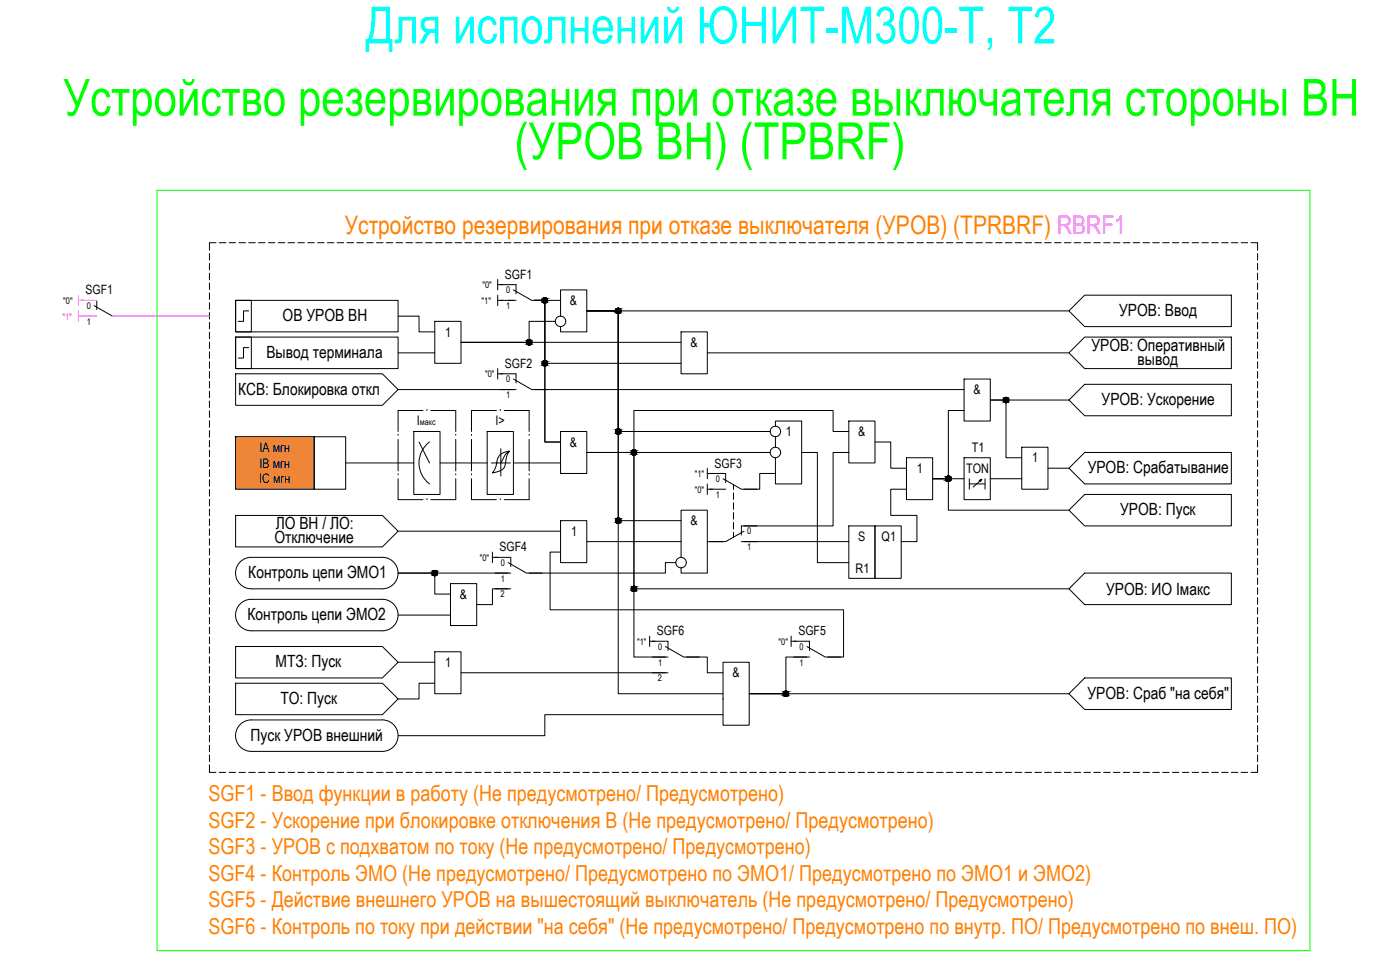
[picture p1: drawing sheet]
<svg xmlns="http://www.w3.org/2000/svg" width="1060mm" height="741mm" viewBox="0 0 1060 741" stroke-linecap="round" stroke-linejoin="round" font-family="sans-serif">
<!-- layer: 0 -->
<g fill="none" stroke="#000" stroke-width=".76">
<path d="M159 192v5M159 199v5M163 184h-4v5M166 184h5M173 184h5M181 184h5M188 184h5M196 184h5M203 184h5M211 184h5M218 184h5M225 184h5"/>
<path d="M233 184h5M240 184h5M248 184h5M255 184h5M263 184h5M270 184h5M278 184h4M285 184h5M292 184h5M300 184h5M307 184h5M315 184h5"/>
<path d="M322 184h5M330 184h5M337 184h5M344 184h5M352 184h5M359 184h5M367 184h5M374 184h5M382 184h5M389 184h5M397 184h4M404 184h5"/>
<path d="M411 184h5M419 184h5M426 184h5M434 184h5M441 184h5M449 184h5M456 184h5M463 184h5M471 184h5M478 184h5M486 184h5M493 184h5"/>
<path d="M501 184h5M508 184h5M516 184h4M523 184h5M530 184h5M538 184h5M545 184h5M553 184h5M560 184h5M568 184h5M575 184h5M583 184h4"/>
<path d="M590 184h5M597 184h5M605 184h5M612 184h5M620 184h5M627 184h5M635 184h5M642 184h5M649 184h5M657 184h5M664 184h5M672 184h5"/>
<path d="M679 184h5M687 184h5M694 184h5M702 184h4M709 184h5M716 184h5M724 184h5M731 184h5M739 184h5M746 184h5M754 184h5M761 184h5"/>
<path d="M768 184h5M776 184h5M783 184h5M791 184h5M798 184h5M806 184h5M813 184h5M821 184h4M828 184h5M835 184h5M843 184h5M850 184h5"/>
<path d="M858 184h5M865 184h5M873 184h5M880 184h5M887 184h5M895 184h5M902 184h5M910 184h5M917 184h5M925 184h5M932 184h5M940 184h4"/>
<path d="M947 184h5v5M952 192v5M952 199v5M159 207v5M159 214v5M377 211v8M377 215h4M952 207v5M952 214v5M159 222v4M159 229v5M159 236v5"/>
<path d="M178 227h12v24h-12zM178 227h123v24h-123zM188 235h-4v8h-4M301 239h16v12h12M377 223v8M377 227h4M385 227h4M404 227h8v107h12M404 227h8v48h104M404 227h20M424 239v-20h20v32h-20v-4M809 235l12-12h111v24h-111z"/>
<path d="M809 235h-365h24v290h79M952 222v4M952 229v5M952 236v5M159 244v5M159 251v5M159 259v5M178 255h123v24h-123zM178 255h12v24h-12zM329 243h20v32h-20zM420 243h-19v16h-52h167M516 251h19v32h-19z"/>
<path d="M821 255h111v24h-111l-12-12zM952 244v5M952 251v5M952 259v5M159 266v5M159 274v5M188 263h-4v8h-4M301 267h28M377 279v8M535 267h274M952 266v5M952 274v5"/>
<path d="M159 281v5M159 288v5M159 296v5M178 283h111l12 12-12 12h-111zM301 295h88M377 283h4M404 295h326M730 287h20v31h-20zM821 291h111v23h-111l-12-11zM952 281v5M952 288v5M952 296v5"/>
<path d="M159 303v5M159 311v5M159 318v5M642 318h20v32h-20zM730 311h-12v51h-12h24M809 303h-59h11v43h12M952 303v5M952 311v5M952 318v5M159 326v5M159 333v5M178 330h60v40h-60z"/>
<path d="M238 330h24v40h-24zM313 326h20v48h-20zM317 334l8 16M325 334a20 20 0 0 0 0 32M369 326h20v48h-20zM379 339v21M424 326h20v32h-20zM583 326h-115v-91h-24h24v159h48M587 322v-4h20v48h-20v-20M587 330v8M642 326h-11v-15h-151v31h-36M662 334h12v20h12"/>
<path d="M773 338h20v32h-20zM952 326v5M952 333v5M159 341v4M159 348v5M159 355v5M262 350h51M333 350h36M379 350h7M385 341a23 23 0 0 0-3 11 10 10 0 0 1-9 6 20 20 0 0 0 4-11 9 9 0 0 1 8-6l-3 3-3 6h-7M389 350h35M444 342h36v103h329"/>
<path d="M444 342h36v155h24M444 342h139M535 354v8M535 358h4M587 358h-12v12h-12M607 342h12v84h23M642 342h-11v56h-68M686 346h20v32h-20zM730 346h20v32h-20zM793 354h16M821 342h111v24h-111l-12-12zM952 341v4"/>
<path d="M952 348v5M952 355v5M159 363v5M159 370v5M159 378v5M535 366v8M535 370h4M555 367v3M555 373v5M686 370h-12v20h20v20h-12M706 362h12v24h91M734 362v8"/>
<path d="M734 366h12M741 363h2l-6 5M743 363l-1 1M746 362v8M750 362h23M821 374h111v24h-111l-12-12zM952 363v5M952 370v5M952 378v5M159 385v5M159 393v5M178 390h111l12 12-12 12h-111z"/>
<path d="M424 394h20v32h-20zM555 380v5M555 388v5M555 395v5M642 398h20v39h-20zM662 398h20v39h-20zM952 385v5M952 393v5M159 400v5M159 407v5M159 415v5M301 402h123"/>
<path d="M373 418v8M424 418h-8v43h223v36h-12M444 410h72M535 410h12M555 403v3M563 410h79M952 400v5M952 407v5M952 415v5M159 422v5M159 430v5M159 437v5"/>
<path d="M182 425l3-2 4-1h100a12 12 0 0 1 12 11 12 12 0 0 1-12 12h-99a12 12 0 0 1-11-7 12 12 0 0 1 3-13zM373 422h4M385 433h-84h28v16h12M512 426h-8v7h-103M516 422v-36h19v47h-19v-3M821 433h111v24h-111l-12-12zM952 422v5M952 430v5M952 437v5M159 445v5M159 452v5M159 460v4"/>
<path d="M182 457l3-2 4-2h100a12 12 0 0 1 12 12 12 12 0 0 1-12 12h-99a12 12 0 0 1-11-7 12 12 0 0 1 3-13zM341 441h20v32h-20zM375 445h12M385 445h-12v12h-12M952 445v5M952 452v5M952 460v4M159 467v5M159 474v5M301 465h40M952 467v5M952 474v5"/>
<path d="M159 482v5M159 489v5M159 497v5M178 489h111l12 12-12 12h-111zM329 493h20v32h-20zM492 481v8M492 485h4M520 497h15v12h12M599 485h4M599 481v8M611 497h-16v28h-28h242M952 482v5"/>
<path d="M952 489v5M952 497v5M159 504v5M159 512v5M159 519v5M178 517h111l12 12-12 12h-111zM301 501h28M329 517h-12v12h-16M349 509h157M547 501h20v48h-20zM821 513h111v24h-111l-12-12zM952 504v5"/>
<path d="M952 512v5M952 519v5M159 526v5M159 534v5M952 526v5M952 534v5M159 541v5M159 549v5M159 556v5M182 548l3-2 4-1h100a12 12 0 0 1 12 11 12 12 0 0 1-12 12h-99a12 12 0 0 1-11-7 12 12 0 0 1 3-13zM547 541h-135v15h-111M952 541v5"/>
<path d="M952 549v5M952 556v5M159 579v5h4M159 564v5M159 571v5M952 579v5h-5M952 564v5M952 571v5M166 584h5M173 584h5M181 584h5M188 584h5"/>
<path d="M196 584h5M203 584h5M211 584h5M218 584h5M225 584h5M233 584h5M240 584h5M248 584h5M255 584h5M263 584h5M270 584h5M278 584h4"/>
<path d="M285 584h5M292 584h5M300 584h5M307 584h5M315 584h5M322 584h5M330 584h5M337 584h5M344 584h5M352 584h5M359 584h5M367 584h5"/>
<path d="M374 584h5M382 584h5M389 584h5M397 584h4M404 584h5M411 584h5M419 584h5M426 584h5M434 584h5M441 584h5M449 584h5M456 584h5"/>
<path d="M463 584h5M471 584h5M478 584h5M486 584h5M493 584h5M501 584h5M508 584h5M516 584h4M523 584h5M530 584h5M538 584h5M545 584h5"/>
<path d="M553 584h5M560 584h5M568 584h5M575 584h5M583 584h4M590 584h5M597 584h5M605 584h5M612 584h5M620 584h5M627 584h5M635 584h5"/>
<path d="M642 584h5M649 584h5M657 584h5M664 584h5M672 584h5M679 584h5M687 584h5M694 584h5M702 584h4M709 584h5M716 584h5M724 584h5"/>
<path d="M731 584h5M739 584h5M746 584h5M754 584h5M761 584h5M768 584h5M776 584h5M783 584h5M791 584h5M798 584h5M806 584h5M813 584h5"/>
<path d="M821 584h4M828 584h5M835 584h5M843 584h5M850 584h5M858 584h5M865 584h5M873 584h5M880 584h5M887 584h5M895 584h5M902 584h5"/>
<path d="M910 584h5M917 584h5M925 584h5M932 584h5M940 584h4"/>
<circle cx="412" cy="227" r="2"/>
<circle cx="468" cy="235" r="2"/>
<circle cx="400" cy="259" r="2"/>
<circle cx="424" cy="243" r="4"/>
<circle cx="412" cy="275" r="2"/>
<circle cx="761" cy="303" r="2"/>
<circle cx="468" cy="326" r="2"/>
<circle cx="587" cy="326" r="4"/>
<circle cx="480" cy="342" r="2"/>
<circle cx="587" cy="342" r="4"/>
<circle cx="718" cy="362" r="2"/>
<circle cx="468" cy="394" r="2"/>
<circle cx="329" cy="433" r="2"/>
<circle cx="516" cy="426" r="4"/>
<circle cx="480" cy="445" r="2"/>
<circle cx="595" cy="525" r="2"/>
</g>
<path d="M119 144h873v575h-873z" fill="none" stroke="#0f0" stroke-width=".76"/>
<g fill="#000" stroke="#000" stroke-width=".76">
<path d="M412 229h1zM412 225h1zM400 257h1zM400 261h1zM412 277h1zM412 273h1zM761 305h1zM761 301h1zM479 344h1zM479 340h1zM717 364h1zM717 360h1z"/>
<path d="M329 435h1zM479 447h1zM479 443h1zM594 527h1zM594 523h1z"/>
<path d="M412 229h1zM412 229h1z"/>
<path d="M412 225h1zM412 225h1z"/>
<path d="M412 225h1zM412 225h1z"/>
<path d="M412 225h1zM412 225h1z"/>
<path d="M412 229h1zM412 229h1z"/>
<path d="M412 225h1zM412 225h1z"/>
<path d="M412 229h1zM412 229h1z"/>
<path d="M412 225l1 1zM411 226h2z"/>
<path d="M412 229h1zM412 229h1z"/>
<path d="M411 226h3zM411 226h3z"/>
<path d="M411 229h2zM411 229h2z"/>
<path d="M411 226h3zM411 226h3z"/>
<path d="M411 229h3zM411 229h2z"/>
<path d="M411 226h3zM411 226h3z"/>
<path d="M411 229h3zM411 229h3z"/>
<path d="M411 226h3zM411 226h3z"/>
<path d="M411 229h3zM411 229h3z"/>
<path d="M411 226h3zM411 226h3z"/>
<path d="M411 228h3zM411 228l3 1z"/>
<path d="M411 226h3zM411 226h3z"/>
<path d="M411 228h3zM411 228h3z"/>
<path d="M411 226h3zM411 226h3z"/>
<path d="M411 228h3zM411 228h3z"/>
<path d="M411 226l3 1zM411 226l3 1z"/>
<path d="M411 228h3zM411 228h3z"/>
<path d="M411 227h3zM411 227h3z"/>
<path d="M411 228h3zM411 228h3z"/>
<path d="M411 227h3zM411 227h3z"/>
<path d="M411 228h3zM411 228h3z"/>
<path d="M410 227h4zM410 227h4z"/>
<path d="M410 227h4zM410 227h4z"/>
<path d="M410 227l4 1zM410 227l4 1z"/>
<path d="M410 228h4zM410 228h4z"/>
<path d="M410 227h4zM410 227h4z"/>
<path d="M468 233h1zM467 233h2z"/>
<path d="M467 233h2zM467 233h2z"/>
<path d="M467 237h2zM467 237h1z"/>
<path d="M467 233h2zM467 233h2z"/>
<path d="M467 237h2zM467 237h2z"/>
<path d="M467 233h2zM467 233h2z"/>
<path d="M467 237h2zM467 237h2z"/>
<path d="M467 233l2 1zM467 234h2z"/>
<path d="M467 237h2zM467 237h2z"/>
<path d="M467 234h2zM467 234h2z"/>
<path d="M467 237h2zM467 237h2z"/>
<path d="M467 234h2zM467 234h2z"/>
<path d="M467 237h2zM467 237h2z"/>
<path d="M467 234h2zM467 234h2z"/>
<path d="M467 237h2zM467 237h2z"/>
<path d="M466 234h4zM466 234h4z"/>
<path d="M466 236h3zM466 236l3 1z"/>
<path d="M466 234h4zM466 234h4z"/>
<path d="M466 236h4zM466 236h3z"/>
<path d="M466 234h4zM466 234h4z"/>
<path d="M466 236h4zM466 236h4z"/>
<path d="M466 234h4zM466 234h4z"/>
<path d="M466 236h4zM466 236h4z"/>
<path d="M466 234l4 1zM466 234l4 1z"/>
<path d="M466 236h4zM466 236h4z"/>
<path d="M466 235h4zM466 235h4z"/>
<path d="M466 236h4zM466 236h4z"/>
<path d="M466 235h4zM466 235h4z"/>
<path d="M466 235h4zM466 235h4z"/>
<path d="M466 235h4zM466 235h4z"/>
<path d="M466 235h4zM466 235l4 1z"/>
<path d="M466 235h4zM466 235h4z"/>
<path d="M400 257h1zM400 257h1z"/>
<path d="M400 257h1zM400 257h1z"/>
<path d="M400 257h1zM400 257h1z"/>
<path d="M400 257h1zM400 257h1z"/>
<path d="M400 257h2zM399 257h3z"/>
<path d="M399 257h3zM399 257h3z"/>
<path d="M399 257h3zM399 257h3z"/>
<path d="M399 257l3 1zM399 258h3z"/>
<path d="M399 258h3zM399 258h3z"/>
<path d="M399 258h3zM399 258h3z"/>
<path d="M399 258h3zM399 258h3z"/>
<path d="M399 258h3zM399 258h3z"/>
<path d="M399 260h3zM399 260h3z"/>
<path d="M399 258h3zM399 258h3z"/>
<path d="M399 260h3zM399 260h3z"/>
<path d="M399 258h3zM399 258h3z"/>
<path d="M399 260h3zM399 260h3z"/>
<path d="M399 258l3 1zM399 258l3 1z"/>
<path d="M399 259h3zM399 259l3 1z"/>
<path d="M399 259h3zM399 259h3z"/>
<path d="M399 259h4zM399 259h4z"/>
<path d="M399 259h3zM399 259h3z"/>
<path d="M399 259h3zM399 259h3z"/>
<path d="M399 259h4zM399 259h3z"/>
<path d="M400 261h1zM400 261h1z"/>
<path d="M400 261h1zM400 261h1z"/>
<path d="M400 261h1zM400 261h1z"/>
<path d="M400 261h1zM400 261h1z"/>
<path d="M399 261h3zM399 261h2z"/>
<path d="M399 261h3zM399 261h3z"/>
<path d="M399 260h3zM399 260l3 1z"/>
<path d="M399 260h3zM399 260h3z"/>
<path d="M399 260h3zM399 260h3z"/>
<path d="M399 260h3zM399 260h3z"/>
<path d="M412 277h1zM412 277h1z"/>
<path d="M412 273h1zM412 273h1z"/>
<path d="M412 273h1zM412 273h1z"/>
<path d="M412 273h1zM412 273h1z"/>
<path d="M412 277h1zM412 277h1z"/>
<path d="M412 273h1zM412 273h1z"/>
<path d="M412 277h1zM412 277h1z"/>
<path d="M412 273h1zM411 273h2z"/>
<path d="M412 277h1zM412 277h1z"/>
<path d="M411 273h3zM411 273h3z"/>
<path d="M411 277h2zM411 277h2z"/>
<path d="M411 273h3zM411 273h3z"/>
<path d="M411 276h3zM411 276l2 1z"/>
<path d="M411 273h3zM411 273h3z"/>
<path d="M411 276h3zM411 276h3z"/>
<path d="M411 273l3 1zM411 273l3 1z"/>
<path d="M411 276h3zM411 276h3z"/>
<path d="M411 274h3zM411 274h3z"/>
<path d="M411 276h3zM411 276h3z"/>
<path d="M411 274h3zM411 274h3z"/>
<path d="M411 276h3zM411 276h3z"/>
<path d="M411 274h3zM411 274h3z"/>
<path d="M411 276h3zM411 276h3z"/>
<path d="M411 274h3zM411 274h3z"/>
<path d="M411 276h3zM411 276h3z"/>
<path d="M411 274h3zM411 274h3z"/>
<path d="M411 276h3zM411 276h3z"/>
<path d="M411 274h3zM411 274h3z"/>
<path d="M411 275h3zM411 275l3 1z"/>
<path d="M410 274l4 1zM410 274l4 1z"/>
<path d="M410 275h4zM410 275h4z"/>
<path d="M410 275h4zM410 275h4z"/>
<path d="M410 275h4zM410 275h4z"/>
<path d="M410 275h4zM410 275h4z"/>
<path d="M761 305h1zM761 305h1z"/>
<path d="M761 301h1zM761 301h1z"/>
<path d="M761 301h1zM761 301h1z"/>
<path d="M761 301h1zM761 301h1z"/>
<path d="M761 305h1zM761 305h1z"/>
<path d="M761 301h1zM761 301h1z"/>
<path d="M761 304h1zM761 304l1 1z"/>
<path d="M761 301h2zM760 301h3z"/>
<path d="M761 304h1zM761 304h1z"/>
<path d="M760 301h3zM760 301h3z"/>
<path d="M760 304h3zM760 304h2z"/>
<path d="M760 301h3zM760 301h3z"/>
<path d="M760 304h3zM760 304h3z"/>
<path d="M760 301h3zM760 301h3z"/>
<path d="M760 304h3zM760 304h3z"/>
<path d="M760 301h3zM760 301h3z"/>
<path d="M760 304h3zM760 304h3z"/>
<path d="M760 301h3zM760 301h3z"/>
<path d="M760 304h3zM760 304h3z"/>
<path d="M760 301l3 1zM760 301l3 1z"/>
<path d="M760 304h3zM760 304h3z"/>
<path d="M760 302h3zM760 302h3z"/>
<path d="M760 304h3zM760 304h3z"/>
<path d="M760 302h3zM760 302h3z"/>
<path d="M760 303h3zM760 303l3 1z"/>
<path d="M760 302h3zM760 302h3z"/>
<path d="M760 303h3zM760 303h3z"/>
<path d="M760 302h3zM760 302h3z"/>
<path d="M760 303h3zM760 303h3z"/>
<path d="M760 302h3zM760 302h3z"/>
<path d="M760 303h3zM760 303h3z"/>
<path d="M760 302l3 1zM760 302l3 1z"/>
<path d="M760 303h3zM760 303h3z"/>
<path d="M760 303h3zM760 303h3z"/>
<path d="M468 324h1zM467 324h2z"/>
<path d="M467 324l2 1zM467 325h2z"/>
<path d="M467 328h2zM467 328h1z"/>
<path d="M467 325h2zM467 325h2z"/>
<path d="M467 328h2zM467 328h2z"/>
<path d="M467 325h2zM467 325h2z"/>
<path d="M467 328h2zM467 328h2z"/>
<path d="M467 325h2zM467 325h2z"/>
<path d="M467 328h2zM467 328h2z"/>
<path d="M467 325h2zM467 325h2z"/>
<path d="M467 328h2zM467 328h2z"/>
<path d="M467 325h2zM467 325h2z"/>
<path d="M467 328h2zM467 328h2z"/>
<path d="M467 325h2zM467 325h2z"/>
<path d="M467 328h2zM467 328h2z"/>
<path d="M466 325h4zM466 325h4z"/>
<path d="M466 328h3zM466 328h3z"/>
<path d="M466 325h4zM466 325h4z"/>
<path d="M466 327h4zM466 327l3 1z"/>
<path d="M466 325l4 1zM466 325l4 1z"/>
<path d="M466 327h4zM466 327h4z"/>
<path d="M466 326h4zM466 326h4z"/>
<path d="M466 327h4zM466 327h4z"/>
<path d="M466 326h4zM466 326h4z"/>
<path d="M466 327h4zM466 327h4z"/>
<path d="M466 326h4zM466 326h4z"/>
<path d="M466 327h4zM466 327h4z"/>
<path d="M466 326h4zM466 326h4z"/>
<path d="M466 326h4zM466 326h4z"/>
<path d="M466 327h4zM466 327h4z"/>
<path d="M466 327h4zM466 327h4z"/>
<path d="M466 326h4zM466 326l4 1z"/>
<path d="M479 340h1zM479 340h1z"/>
<path d="M479 340h2zM479 340h2z"/>
<path d="M479 344h1zM479 344h1z"/>
<path d="M479 340h2zM479 340h2z"/>
<path d="M479 344h2zM479 344h1z"/>
<path d="M479 340l2 1zM479 341h2z"/>
<path d="M479 344h2zM479 344h2z"/>
<path d="M479 341h2zM479 341h2z"/>
<path d="M479 344h2zM479 344h2z"/>
<path d="M479 341h2zM479 341h2z"/>
<path d="M479 344h2zM479 344h2z"/>
<path d="M479 341h2zM479 341h2z"/>
<path d="M479 344h2zM479 344h2z"/>
<path d="M478 341h3zM478 341h3z"/>
<path d="M478 344h3zM478 344h3z"/>
<path d="M478 341h3zM478 341h3z"/>
<path d="M478 343h3zM478 343l3 1z"/>
<path d="M478 341h4zM478 341h4z"/>
<path d="M478 343h3zM478 343h3z"/>
<path d="M478 341h4zM478 341h4z"/>
<path d="M478 343h4zM478 343h3z"/>
<path d="M478 341l4 1zM478 341l4 1z"/>
<path d="M478 343h4zM478 343h4z"/>
<path d="M478 342h4zM478 342h4z"/>
<path d="M478 343h4zM478 343h4z"/>
<path d="M478 342h4zM478 342h4z"/>
<path d="M478 343h4zM478 343h4z"/>
<path d="M478 342h4zM478 342h4z"/>
<path d="M478 342h4zM478 342h4z"/>
<path d="M478 342l4 1zM478 342l4 1z"/>
<path d="M478 343h4zM478 343h4z"/>
<path d="M478 342h4zM478 342h4z"/>
<path d="M717 360h1zM717 360h1z"/>
<path d="M717 360h2zM717 360h2z"/>
<path d="M717 364h1zM717 364h1z"/>
<path d="M717 360h2zM717 360h2z"/>
<path d="M717 364h2zM717 364h1z"/>
<path d="M717 360h2zM717 360h2z"/>
<path d="M717 364h2zM717 364h2z"/>
<path d="M717 360l2 1zM717 361h2z"/>
<path d="M717 364h2zM717 364h2z"/>
<path d="M717 361h2zM717 361h2z"/>
<path d="M717 364h2zM717 364h2z"/>
<path d="M717 361h2zM716 361h3z"/>
<path d="M717 364h2zM717 364h2z"/>
<path d="M716 361h3zM716 361h3z"/>
<path d="M716 363h3zM716 363l3 1z"/>
<path d="M716 361h3zM716 361h3z"/>
<path d="M716 363h3zM716 363h3z"/>
<path d="M716 361h4zM716 361h4z"/>
<path d="M716 363h3zM716 363h3z"/>
<path d="M716 361h4zM716 361h4z"/>
<path d="M716 363h4zM716 363h3z"/>
<path d="M716 361h4zM716 361h4z"/>
<path d="M716 363h4zM716 363h4z"/>
<path d="M716 361l4 1zM716 361l4 1z"/>
<path d="M716 363h4zM716 363h4z"/>
<path d="M716 362h4zM716 362h4z"/>
<path d="M716 363h4zM716 363h4z"/>
<path d="M716 362h4zM716 362h4z"/>
<path d="M716 362h4zM716 362l4 1z"/>
<path d="M716 362h4zM716 362h4z"/>
<path d="M716 362h4zM716 362h4z"/>
<path d="M716 362h4zM716 362h4z"/>
<path d="M468 392h1zM467 392h2z"/>
<path d="M467 392h2zM467 392h2z"/>
<path d="M467 396h2zM467 396h1z"/>
<path d="M467 392h2zM467 392h2z"/>
<path d="M467 396h2zM467 396h2z"/>
<path d="M467 392h2zM467 392h2z"/>
<path d="M467 396h2zM467 396h2z"/>
<path d="M467 392h2zM467 392h2z"/>
<path d="M467 396h2zM467 396h2z"/>
<path d="M467 392h2zM467 392h2z"/>
<path d="M467 395h2zM467 395l2 1z"/>
<path d="M467 392h2zM467 392h2z"/>
<path d="M467 395h2zM467 395h2z"/>
<path d="M467 392l2 1zM467 392l2 1z"/>
<path d="M467 395h2zM467 395h2z"/>
<path d="M466 393h4zM466 393h4z"/>
<path d="M466 395h3zM466 395h3z"/>
<path d="M466 393h4zM466 393h4z"/>
<path d="M466 395h4zM466 395h3z"/>
<path d="M466 393h4zM466 393h4z"/>
<path d="M466 395h4zM466 395h4z"/>
<path d="M466 393h4zM466 393h4z"/>
<path d="M466 395h4zM466 395h4z"/>
<path d="M466 393h4zM466 393h4z"/>
<path d="M466 395h4zM466 395h4z"/>
<path d="M466 393h4zM466 393h4z"/>
<path d="M466 394h4zM466 394l4 1z"/>
<path d="M466 393l4 1zM466 393l4 1z"/>
<path d="M466 394h4zM466 394h4z"/>
<path d="M466 394h4zM466 394h4z"/>
<path d="M466 394h4zM466 394h4z"/>
<path d="M466 394h4zM466 394h4z"/>
<path d="M329 432h1zM329 432h1z"/>
<path d="M329 432h1zM329 432h1z"/>
<path d="M329 432h1zM328 432h2z"/>
<path d="M329 435h1zM329 435h1z"/>
<path d="M328 432h2zM328 432h2z"/>
<path d="M328 435h2zM328 435h2z"/>
<path d="M328 432h2zM328 432h2z"/>
<path d="M328 435h2zM328 435h2z"/>
<path d="M328 432h2zM328 432h2z"/>
<path d="M328 435h2zM328 435h2z"/>
<path d="M328 432h2zM328 432h2z"/>
<path d="M328 435h2zM328 435h2z"/>
<path d="M328 432h3zM328 432h3z"/>
<path d="M328 435h2zM328 435h2z"/>
<path d="M328 432h3zM328 432h3z"/>
<path d="M328 435h3zM328 435h2z"/>
<path d="M328 432h3zM328 432h3z"/>
<path d="M328 435h3zM328 435h3z"/>
<path d="M327 432l4 1zM327 432l4 1z"/>
<path d="M327 435h4zM327 435h4z"/>
<path d="M327 433h4zM327 433h4z"/>
<path d="M327 434h4zM327 434l4 1z"/>
<path d="M327 433h4zM327 433h4z"/>
<path d="M327 434h4zM327 434h4z"/>
<path d="M327 433h4zM327 433h4z"/>
<path d="M327 434h4zM327 434h4z"/>
<path d="M327 433h4zM327 433h4z"/>
<path d="M327 434h4zM327 434h4z"/>
<path d="M327 433h4zM327 433h4z"/>
<path d="M327 434h4zM327 434h4z"/>
<path d="M327 433h4zM327 433h4z"/>
<path d="M327 433l4 1zM327 433l4 1z"/>
<path d="M327 434h4zM327 434h4z"/>
<path d="M479 443l1 1zM479 444h1z"/>
<path d="M479 444h2zM479 444h2z"/>
<path d="M479 447h1zM479 447h1z"/>
<path d="M479 444h2zM479 444h2z"/>
<path d="M479 447h2zM479 447h1z"/>
<path d="M479 444h2zM479 444h2z"/>
<path d="M479 447h2zM479 447h2z"/>
<path d="M479 444h2zM479 444h2z"/>
<path d="M479 447h2zM479 447h2z"/>
<path d="M479 444h2zM479 444h2z"/>
<path d="M479 447h2zM479 447h2z"/>
<path d="M479 444h2zM479 444h2z"/>
<path d="M479 447h2zM479 447h2z"/>
<path d="M478 444h3zM478 444h3z"/>
<path d="M478 447h3zM478 447h3z"/>
<path d="M478 444h3zM478 444h3z"/>
<path d="M478 447h3zM478 447h3z"/>
<path d="M478 444h4zM478 444h4z"/>
<path d="M478 447h3zM478 447h3z"/>
<path d="M478 444l4 1zM478 444l4 1z"/>
<path d="M478 446h4zM478 446l3 1z"/>
<path d="M478 445h4zM478 445h4z"/>
<path d="M478 446h4zM478 446h4z"/>
<path d="M478 445h4zM478 445h4z"/>
<path d="M478 446h4zM478 446h4z"/>
<path d="M478 445h4zM478 445h4z"/>
<path d="M478 446h4zM478 446h4z"/>
<path d="M478 445h4zM478 445h4z"/>
<path d="M478 445h4zM478 445h4z"/>
<path d="M478 446h4zM478 446h4z"/>
<path d="M478 446h4zM478 446h4z"/>
<path d="M478 445h4zM478 445l4 1z"/>
<path d="M594 523h1zM594 523h1z"/>
<path d="M594 523h2zM594 523h2z"/>
<path d="M594 527h1zM594 527h1z"/>
<path d="M594 523h2zM594 523h2z"/>
<path d="M594 527h2zM594 527h1z"/>
<path d="M594 523h2zM594 523h2z"/>
<path d="M594 526h2zM594 526l2 1z"/>
<path d="M594 523h2zM594 523h2z"/>
<path d="M594 526h2zM594 526h2z"/>
<path d="M594 523h2zM594 523h2z"/>
<path d="M594 526h2zM594 526h2z"/>
<path d="M594 523h2zM594 523h2z"/>
<path d="M594 526h2zM594 526h2z"/>
<path d="M593 523h3zM593 523h3z"/>
<path d="M593 526h3zM593 526h3z"/>
<path d="M593 523l4 1zM593 523l4 1z"/>
<path d="M593 526h3zM593 526h3z"/>
<path d="M593 524h4zM593 524h4z"/>
<path d="M593 526h4zM593 526h3z"/>
<path d="M593 524h4zM593 524h4z"/>
<path d="M593 526h4zM593 526h4z"/>
<path d="M593 524h4zM593 524h4z"/>
<path d="M593 526h4zM593 526h4z"/>
<path d="M593 524h4zM593 524h4z"/>
<path d="M593 525h4zM593 525l4 1z"/>
<path d="M593 524h4zM593 524h4z"/>
<path d="M593 525h4zM593 525h4z"/>
<path d="M593 524l4 1zM593 524l4 1z"/>
<path d="M593 525h4zM593 525h4z"/>
<path d="M593 525h4zM593 525h4z"/>
<path d="M593 525h4zM593 525h4z"/>
<path d="M593 525h4zM593 525h4z"/>
</g>
<g fill="none" stroke="#000" stroke-width=".76">
<path d="M379 215h12v7M389 219l14 8h11M71 231l14 8M73 227v7M379 227h12M379 283h12v7M379 295h12M389 287l14 8h11M320 311h-19v15M323 311h.1M326 311h19v15M376 311h-19v15"/>
<path d="M379 311h.1M382 311h19v15M301 329h.1M301 332v24M345 329h.1M345 332v24M357 329h.1M357 332v24M401 329h.1M401 332v24M301 359h.1M345 359h.1"/>
<path d="M357 359h.1M401 359h.1M537 358h12v7M301 362v16h19M323 378h.1M345 362v16h-19M357 362v16h19M379 378h.1M401 362v16h-19M537 370h12M547 362l14 8h12M573 398h-12v7"/>
<path d="M561 410h12M563 402l-14 8h-12M375 422h12v7M375 433h12M385 426l14 7h11M494 485h12v7M494 497h12M504 489l14 8h11M601 497h12M601 485h12v7M611 489l14 8h12"/>
</g>
<!-- layer: 0 -->
<path d="M178 330l60 40v-40zM178 330l60 40h-60z" fill="#ef8637" stroke="#ef8637" stroke-width=".76"/>
<path d="M61 239h12M61 227h12M85 239h12" fill="none" stroke="#f0f" stroke-width=".76"/>
<!-- layer: 0 -->
<path d="M59 223v8M59 235v8M59 227h4M59 239h4M87 239h72" fill="none" stroke="#f0f" stroke-width=".76"/>
<text font-size="38.8" fill="#0ff" x="277" y="33">Для исполнений ЮНИТ-М300-Т, Т2</text>
<g font-size="38.8" fill="#0f0">
<text x="48" y="88">Устройство резервирования при отказе выключателя стороны ВН</text>
<text x="389" y="120">(УРОВ ВН) (TPBRF)</text>
</g>
<text font-size="19.4" fill="#ff7f00" x="261" y="177">Устройство резервирования при отказе выключателя (УРОВ) (TPRBRF) RBRF1</text>
<g font-size="16.6" fill="#ff7f00">
<text x="158" y="606">SGF1 - Ввод функции в работу (Не предусмотрено/ Предусмотрено)</text>
<text x="158" y="626">SGF2 - Ускорение при блокировке отключения В (Не предусмотрено/ Предусмотрено)</text>
<text x="158" y="646">SGF3 - УРОВ с подхватом по току (Не предусмотрено/ Предусмотрено)</text>
<text x="158" y="666">SGF4 - Контроль ЭМО (Не предусмотрено/ Предусмотрено по ЭМО1/ Предусмотрено по ЭМО1 и ЭМО2)</text>
<text x="158" y="686">SGF5 - Действие внешнего УРОВ на вышестоящий выключатель (Не предусмотрено/ Предусмотрено)</text>
<text x="158" y="706">SGF6 - Контроль по току при действии &quot;на себя&quot; (Не предусмотрено/ Предусмотрено по внутр. ПО/ Предусмотрено по внеш. ПО)</text>
</g>
<g font-size="12.7">
<text x="847" y="239">УРОВ: Ввод</text>
<text x="214" y="243">ОВ УРОВ ВН</text>
<text x="826" y="265">УРОВ: Оперативный</text>
<text x="202" y="271">Вывод терминала</text>
<text x="861" y="276">вывод</text>
<text x="180" y="299">КСВ: Блокировка откл</text>
<text x="834" y="306">УРОВ: Ускорение</text>
<text x="823" y="358">УРОВ: Срабатывание</text>
<text x="848" y="389">УРОВ: Пуск</text>
<text x="209" y="400">ЛО ВН / ЛО:</text>
<text x="208" y="411">Отключение</text>
<text x="188" y="437">Контроль цепи ЭМО1</text>
<text x="837" y="450">УРОВ: ИО Iмакс</text>
<text x="187" y="469">Контроль цепи ЭМО2</text>
<text x="209" y="505">МТЗ: Пуск</text>
<text x="212" y="533">ТО: Пуск</text>
<text x="823" y="529">УРОВ: Сраб &quot;на себя&quot;</text>
<text x="190" y="560">Пуск УРОВ внешний</text>
</g>
<g font-size="10">
<text x="431" y="231">&amp;</text>
<text x="337" y="255">1</text>
<text x="523" y="263">&amp;</text>
<text x="737" y="298">&amp;</text>
<text x="316" y="322">I</text>
<text x="375" y="322">I&gt;</text>
<text x="595" y="330">1</text>
<text x="650" y="330">&amp;</text>
<text x="196" y="342">IA мгн</text>
<text x="431" y="338">&amp;</text>
<text x="736" y="342">T1</text>
<text x="196" y="354">IВ мгн</text>
<text x="781" y="350">1</text>
<text x="694" y="358">1</text>
<text x="731" y="358">TON</text>
<text x="196" y="366">IС мгн</text>
<text x="523" y="397">&amp;</text>
<text x="432" y="405">1</text>
<text x="650" y="409">S</text>
<text x="667" y="409">Q1</text>
<text x="648" y="433">R1</text>
<text x="348" y="453">&amp;</text>
<text x="337" y="505">1</text>
<text x="554" y="512">&amp;</text>
</g>
<g font-size="9.7">
<text x="382" y="211">SGF1</text>
<text x="65" y="223">SGF1</text>
<text x="382" y="278">SGF2</text>
<text x="541" y="354">SGF3</text>
<text x="378" y="417">SGF4</text>
<text x="497" y="481">SGF6</text>
<text x="604" y="481">SGF5</text>
</g>
<g font-size="6.9">
<text x="365" y="218">&quot;0&quot;</text>
<text x="383" y="222">0</text>
<text x="48" y="230">&quot;0&quot;</text>
<text x="66" y="234">0</text>
<text x="365" y="230">&quot;1&quot;</text>
<text x="383" y="234">1</text>
<text x="66" y="246">1</text>
<text x="367" y="285">&quot;0&quot;</text>
<text x="383" y="289">0</text>
<text x="383" y="301">1</text>
<text x="526" y="361">&quot;1&quot;</text>
<text x="542" y="365">0</text>
<text x="526" y="373">&quot;0&quot;</text>
<text x="542" y="376">1</text>
<text x="566" y="404">0</text>
<text x="566" y="416">1</text>
<text x="363" y="424">&quot;0&quot;</text>
<text x="379" y="428">0</text>
<text x="379" y="440">1</text>
<text x="379" y="452">2</text>
<text x="482" y="488">&quot;1&quot;</text>
<text x="498" y="492">0</text>
<text x="589" y="488">&quot;0&quot;</text>
<text x="605" y="492">0</text>
<text x="498" y="503">1</text>
<text x="605" y="503">1</text>
<text x="498" y="515">2</text>
</g>
<text font-size="6.9" fill="#f0f" x="47" y="242">&quot;1&quot;</text>
<text font-size="6.7" x="318" y="322">макс</text>
</svg>
